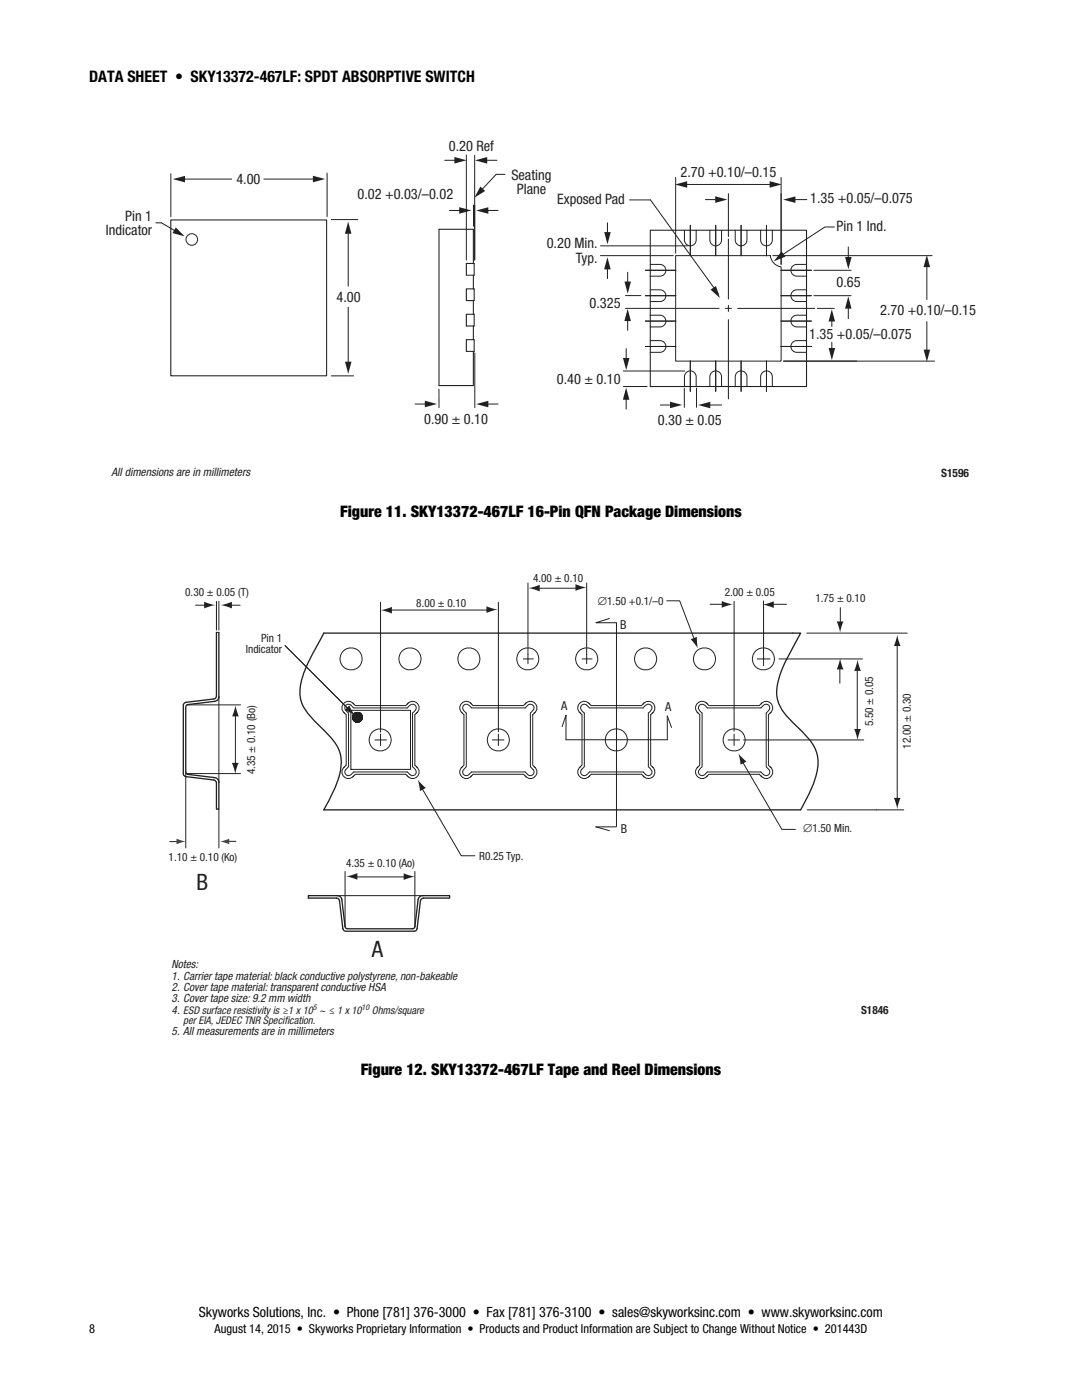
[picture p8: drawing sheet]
<svg xmlns="http://www.w3.org/2000/svg" width="216mm" height="279mm" viewBox="0 0 216 279" stroke-linecap="round" stroke-linejoin="round" font-family="sans-serif">
<g fill="none" stroke="#231f20" stroke-width=".2">
<path d="M32.2 44.5l2.9 1.7"/>
<circle cx="38.3" cy="47.8" r="1.15"/>
</g>
<path d="M35.1 45.4l1.7 1.8-2.4-.7z" fill="#231f20"/>
<path d="M34.1 34.7v8.6M36.5 35.7h9.7M31.1 44.5h1.1" fill="none" stroke="#231f20" stroke-width=".2"/>
<path d="M34.5 35.7l2.4-.6v1.3z" fill="#231f20"/>
<path d="M52.6 35.7h10.3" fill="none" stroke="#231f20" stroke-width=".2"/>
<path d="M62.4 35.1l2.5 .6-2.5 .7z" fill="#231f20"/>
<path d="M69.5 61.3v11.3" fill="none" stroke="#231f20" stroke-width=".2"/>
<path d="M68.8 72.2h1.3l-.6 2.4z" fill="#231f20"/>
<path d="M69.5 46.2v10.9M66.1 75h4.4" fill="none" stroke="#231f20" stroke-width=".2"/>
<path d="M69.5 44.2l.6 2.5h-1.3z" fill="#231f20"/>
<path d="M65.3 34.5v8.8M93.1 30.9v21M94.7 31v20.9M66.1 43.8h5.3M93.1 54.9h1.5M87.6 77.7v3.6M94.7 70.4v10.9M82.8 80.6h2.4" fill="none" stroke="#231f20" stroke-width=".2"/>
<path d="M93.1 54.9v-2.3h1.5v2.3M93.1 57.7h1.5v2.3h-1.5zM94.5 52.6v-6.8h-6.9v31.1h6.9v-6.8M94.5 54.9v2.8M94.5 60v2.7M93.1 62.7h1.5v2.4h-1.5zM93.1 67.8h1.5v2.3h-1.5zM94.5 65.1v2.7" fill="none" stroke="#231f20" stroke-width=".22"/>
<path d="M84.8 80l2.4 .6-2.4 .7z" fill="#231f20"/>
<path d="M97 80.6h2.4" fill="none" stroke="#231f20" stroke-width=".2"/>
<path d="M95 80.6l2.4-.6v1.3z" fill="#231f20"/>
<path d="M89.7 42h2.4M94.7 40.9v11" fill="none" stroke="#231f20" stroke-width=".2"/>
<path d="M91.6 41.3l2.5 .7-2.5 .6z" fill="#231f20"/>
<path d="M88.7 32h2.4" fill="none" stroke="#231f20" stroke-width=".2"/>
<path d="M90.7 31.3l2.4 .7-2.4 .6z" fill="#231f20"/>
<path d="M97 42h2.4" fill="none" stroke="#231f20" stroke-width=".2"/>
<path d="M95 42l2.4-.6v1.3z" fill="#231f20"/>
<path d="M96.8 32h2.4M94.5 40.9v4.2" fill="none" stroke="#231f20" stroke-width=".2"/>
<path d="M94.8 32l2.4-.7v1.4z" fill="#231f20"/>
<path d="M99 34.8l-3 3.2" fill="none" stroke="#231f20" stroke-width=".2"/>
<path d="M95.9 37.2l.9 .9-2.1 1.3z" fill="#231f20"/>
<g fill="none" stroke="#231f20" stroke-width=".2">
<path d="M99 34.8h1.8M125.6 39.9h4.2l13.6 18.8M134.8 35.4v15.1M145.3 38.6v8.6M155.9 35.4v17.4M128.8 59h6.1M128.8 53.9h6.1M129.7 52.8h2a1.17 1.17 0 0 1 1.2 1.1 1.17 1.17 0 0 1-1.2 1.2h-2M129.7 57.8h2a1.17 1.17 0 0 1 1.2 1.2 1.17 1.17 0 0 1-1.2 1.2h-2M134.8 51h18.9a2.47 2.47 0 0 0 2.2 2.3v18.8h-21.1zM136.6 45.9v2a1.17 1.17 0 0 0 1.1 1.2 1.17 1.17 0 0 0 1.2-1.2v-2M137.7 45v6"/>
<path d="M141.6 45.9v2a1.17 1.17 0 0 0 1.2 1.2 1.17 1.17 0 0 0 1.2-1.2v-2M142.8 45v6M145.3 47.7v12M146.7 45.9v2a1.17 1.17 0 0 0 1.2 1.2 1.17 1.17 0 0 0 1.1-1.2v-2M147.9 45v6M151.8 45.9v2a1.17 1.17 0 0 0 1.1 1.2 1.17 1.17 0 0 0 1.2-1.2v-2M152.9 45v6M155.8 59h6.1M155.8 53.9h6.1M160.9 57.8h-1.9a1.17 1.17 0 0 0-1.2 1.2 1.17 1.17 0 0 0 1.2 1.2h1.9M160.9 52.8h-1.9a1.17 1.17 0 0 0-1.2 1.1 1.17 1.17 0 0 0 1.2 1.2h1.9M162.4 59h7.4"/>
<path d="M162.4 53.9h7.4M166.5 45.3h-1.9l-8.9 5.8M124.8 61.5h18.7M128.8 69.1h6.1M128.8 64.1h6.1M129.7 62.9h2a1.17 1.17 0 0 1 1.2 1.2 1.17 1.17 0 0 1-1.2 1.1h-2M129.7 68h2a1.17 1.17 0 0 1 1.2 1.1 1.17 1.17 0 0 1-1.2 1.2h-2M136.5 77.5v3.8M136.6 77.1v-1.9a1.17 1.17 0 0 1 1.1-1.2 1.17 1.17 0 0 1 1.2 1.2v1.9M137.7 72v6.1M139 77.5v3.8M141.6 77.1v-1.9a1.17 1.17 0 0 1 1.2-1.2 1.17 1.17 0 0 1 1.2 1.2v1.9"/>
<path d="M142.8 72v6.1M144.7 61.5h1.3M145.3 60.9v1.3M145.3 63.8v15.8M146.7 77.1v-1.9a1.17 1.17 0 0 1 1.2-1.2 1.17 1.17 0 0 1 1.1 1.2v1.9M147.2 61.5h15.4M147.9 72v6.1M151.8 77.1v-1.9a1.17 1.17 0 0 1 1.1-1.2 1.17 1.17 0 0 1 1.2 1.2v1.9M152.9 72v6.1M155.8 69.1h6.1M155.8 64.1h6.1M160.9 68h-1.9a1.17 1.17 0 0 0-1.2 1.1 1.17 1.17 0 0 0 1.2 1.2h1.9"/>
<path d="M160.9 62.9h-1.9a1.17 1.17 0 0 0-1.2 1.2 1.17 1.17 0 0 0 1.2 1.1h1.9"/>
</g>
<path d="M129.8 45.9h31.1v31.2h-31.1zM129.8 77.1h.1" fill="none" stroke="#231f20" stroke-width=".22"/>
<g fill="#231f20">
<path d="M153.6 36.2l2.4 .6-2.4 .7z"/>
<path d="M155.9 50.2l.8 1-2.3 1z"/>
<path d="M141.8 57.8l1.1-.7 .8 2.4z"/>
</g>
<path d="M136.7 36.8h17.4" fill="none" stroke="#231f20" stroke-width=".2"/>
<path d="M134.7 36.8l2.4-.6v1.3z" fill="#231f20"/>
<path d="M140.8 39.8h2.4" fill="none" stroke="#231f20" stroke-width=".2"/>
<path d="M142.7 39.2l2.4 .6-2.4 .7z" fill="#231f20"/>
<path d="M158.3 39.8h2.7" fill="none" stroke="#231f20" stroke-width=".2"/>
<path d="M156.3 39.8l2.4-.6v1.3z" fill="#231f20"/>
<path d="M131.8 80.8h2.3" fill="none" stroke="#231f20" stroke-width=".2"/>
<path d="M133.7 80.2l2.4 .6-2.4 .7z" fill="#231f20"/>
<path d="M141.3 80.8h2.7" fill="none" stroke="#231f20" stroke-width=".2"/>
<path d="M139.3 80.8l2.4-.6v1.3z" fill="#231f20"/>
<path d="M156.4 72.1h14.6M163.1 61.5h3.4M166 63.7v1.4" fill="none" stroke="#231f20" stroke-width=".2"/>
<path d="M166 61.7l.6 2.5h-1.3z" fill="#231f20"/>
<path d="M166 68.3v1.6" fill="none" stroke="#231f20" stroke-width=".2"/>
<path d="M165.3 69.4h1.3l-.6 2.5z" fill="#231f20"/>
<path d="M169.3 61.1v2.5" fill="none" stroke="#231f20" stroke-width=".2"/>
<path d="M169.3 59.2l.6 2.4h-1.3z" fill="#231f20"/>
<path d="M169.3 49.3v2.4" fill="none" stroke="#231f20" stroke-width=".2"/>
<path d="M168.6 51.3h1.3l-.6 2.4z" fill="#231f20"/>
<path d="M154.2 51h31.8M184.9 52.9v6.9M156.4 72.1h30.1" fill="none" stroke="#231f20" stroke-width=".2"/>
<path d="M184.9 50.9l.7 2.4h-1.3z" fill="#231f20"/>
<path d="M184.9 64.2v6" fill="none" stroke="#231f20" stroke-width=".2"/>
<path d="M184.3 69.8h1.3l-.6 2.4z" fill="#231f20"/>
<path d="M119.8 51h14.5M119.8 49.1h17.5M121.2 44.5v2.3" fill="none" stroke="#231f20" stroke-width=".2"/>
<path d="M120.6 46.3h1.3l-.7 2.5z" fill="#231f20"/>
<path d="M121.2 53.3v2.3" fill="none" stroke="#231f20" stroke-width=".2"/>
<path d="M121.2 51.3l.7 2.5h-1.3z" fill="#231f20"/>
<path d="M125.2 54.3v2.3" fill="none" stroke="#231f20" stroke-width=".2"/>
<path d="M124.6 56.2h1.3l-.6 2.4z" fill="#231f20"/>
<path d="M125.2 63.6v2.3" fill="none" stroke="#231f20" stroke-width=".2"/>
<path d="M125.2 61.6l.7 2.5h-1.3z" fill="#231f20"/>
<path d="M124.9 69.6v2.3" fill="none" stroke="#231f20" stroke-width=".2"/>
<path d="M124.3 71.4h1.3l-.6 2.5z" fill="#231f20"/>
<path d="M124.9 79.3v2.3" fill="none" stroke="#231f20" stroke-width=".2"/>
<path d="M124.9 77.3l.7 2.5h-1.3z" fill="#231f20"/>
<g fill="none" stroke="#231f20" stroke-width=".2">
<path d="M124.8 59h3.1M124.4 74h12.2M124.4 77.1h4.7M105.3 116.4v16.1M106.9 117.4h8.3M117.1 116.4v16.1M152.4 119.9v12.9M43.2 126.2h.5M43.2 120v5.8M43.7 120v5.8M43.7 139.1v17M75.9 120.2v25.9"/>
<path d="M78 121.8h19.6M99.4 120.2v25.9M104.4 131.5h2M116.2 131.5h1.9M146.5 120v25.9M151.1 131.5h2.6M155.5 131.5h16.6M158.2 126.4h.1M161 126.4h20M171.1 133.9v12.2M179 128.1v31.5M37.1 154.1v15.1"/>
<path d="M37.2 154.4h10.8M37.3 140.7h10.7M68.6 142.1l.5 .5v10.1l-.5 .5M68.8 153a1.31 1.31 0 0 0-.2 2 1.31 1.31 0 0 0 2-.2M69 140.8l.4-.2h.5l.7 .7h10.7a1.13 1.13 0 0 1 1.5-.5 1.01 1.01 0 0 1-.5 1.5v10.7a1.13 1.13 0 0 1 .5 1.6 .73 .73 0 0 1-1 0l-.5-.5h-10.7l-.5 .5a.73 .73 0 0 1-1.1 0 .73 .73 0 0 1 0-1l.5-.6v-10.7a1.13 1.13 0 0 1-.5-1.5zM70 141.8h11.9v11.7h-11.9zM70 153.5h.1M70.3 143.2l1.1-1zM70.4 140.3l.5 .5h10.1l.5-.5M70.6 140.5a1.31 1.31 0 0 0-2-.1 1.31 1.31 0 0 0 .2 2M70.7 142.4l-.1 .1M70.7 142.4l-.2 .2"/>
<path d="M70.9 142.3l-.5 .4M70.9 142.3l-.5 .5M71 142.2l-.6 .7M71.1 142.2l-.7 .7M71.1 142.2l-.7 .8zM71.1 142.2l-.7 .8M71.2 142.2l-.8 .8zM71.2 142.2l-.8 .8M71.2 142.2l-.8 .9zM71.2 144.1l1.1-1-1 1M71.3 142.2l-1 .9 1-.9M71.3 142.2l-1 .9"/>
<path d="M71.3 142.2l-1 .9zM71.3 142.2l-1 1zM71.4 142.2l-1 1zM71.4 144.1l.9-.8zM71.4 142.2l-1 1.1zM71.5 142.2l-1.1 1.1zM71.5 142.2l-1.1 1.1M71.5 142.2l-1.1 1.2zM71.6 142.2l-1.2 1.2M71.6 142.2l-1.2 1.2zM71.6 142.2l-1.2 1.3 1.3-1.2M71.6 142.2l-1.2 1.3z"/>
<path d="M71.7 142.3l-1.3 1.2zM71.7 142.3l-1.3 1.2M71.7 142.3l-1.3 1.3M71.7 142.3l-1.3 1.3zM71.7 142.3l-1.3 1.3 1.4-1.3M71.8 144l.4-.4-.4 .4M71.8 142.3l-1.3 1.3zM71.8 142.3l-1.3 1.4M71.9 142.4l-1.4 1.3 1.4-1.3M71.9 142.3l-1.4 1.4zM71.9 142.4l-1.3 1.4zM71.9 142.4l-1.4 1.4"/>
<path d="M71.9 142.4l-1.3 1.4M72 142.4l-1.4 1.4M72 142.5l-1.4 1.3zM72 142.5l-1.4 1.4zM72 142.5l-1.3 1.4zM72.1 142.5l-1.4 1.4zM72.1 142.6l-1.4 1.3zM72.1 143.8l-.2 .1M72.1 142.6l-1.3 1.4 1.3-1.4M72.1 142.6l-1.3 1.4zM72.2 142.7l-1.4 1.3zM72.2 142.7l-1.3 1.3"/>
<path d="M72.2 143.6l-.5 .5M72.2 142.8l-1.3 1.3zM72.2 142.8l-1.2 1.3zM72.2 142.9l-1.2 1.2zM72.2 142.8l-1.2 1.3M72.3 143.4l-.7 .7zM72.3 143.4l-.7 .7M72.3 142.9l-1.3 1.2M72.3 142.9l-1.2 1.2zM72.3 143l-1.1 1.1zM72.3 143.1l-1.1 1zM72.3 143.3l-.8 .8 .8-.7"/>
<path d="M72.3 143.3l-.8 .8zM72.3 143.2l-.9 .9zM72.3 143l-1.2 1.1zM72.3 143l-1.2 1.1M72.3 143.2l-.9 .9 .9-.9M72.3 143.2l-.9 .9M72.3 143.1l-1 1zM72.3 143.2l-1 .9zM74.8 147.7h2.3M75.9 146.5v2.3M81.2 140.5a1.31 1.31 0 0 1 2-.1 1.31 1.31 0 0 1-.1 2M81.5 155.1l-.5-.6h-10.1l-.5 .6"/>
<path d="M83.1 153a1.31 1.31 0 0 1 .1 2 1.31 1.31 0 0 1-2-.2M83.3 142.1l-.5 .5v10.1l.5 .5M92.1 142.1l.5 .5v10.1l-.5 .5M92.3 153a1.31 1.31 0 0 0-.2 2 1.31 1.31 0 0 0 2-.2M92.5 140.8a1.01 1.01 0 0 1 1.6 .5h10.7l.5-.5a.77 .77 0 0 1 1.2 .1 .77 .77 0 0 1-.4 1.2l-.3 .2v10.7l.5 .6a.73 .73 0 0 1 0 1 .73 .73 0 0 1-1 0l-.5-.5h-10.7l-.5 .5a.77 .77 0 0 1-1.2-.2 .77 .77 0 0 1 .4-1.1l.2-.3v-10.7a1.15 1.15 0 0 1-.5-1.5zM94.1 140.5a1.31 1.31 0 0 0-2-.1 1.31 1.31 0 0 0 .2 2M98.3 147.7h2.3M99.4 146.5v2.3M104.8 140.5a1.31 1.31 0 0 1 2-.1 1.31 1.31 0 0 1-.2 2M105 155.1l-.5-.6h-10.1l-.5 .6M105 140.3l-.5 .5h-10.1l-.5-.5M106.6 153a1.31 1.31 0 0 1 .2 2 1.31 1.31 0 0 1-2-.2"/>
<path d="M106.8 142.1l-.5 .5v10.1l.5 .5M115.6 142.1l.5 .5v10.1l-.5 .5M115.8 153a1.31 1.31 0 0 0-.1 2 1.31 1.31 0 0 0 2-.2M116.1 140.8l.4-.2h.4l.7 .7h10.7a.93 .93 0 0 1 .9-.7 .93 .93 0 0 1 .9 .5 1.42 1.42 0 0 1-.7 1.2v10.7a1.15 1.15 0 0 1 .5 1.6 .75 .75 0 0 1-1.1 0l-.5-.5h-10.7l-.5 .5a.73 .73 0 0 1-1 0 .73 .73 0 0 1 0-1l.5-.6v-10.7a1.14 1.14 0 0 1-.5-1.5zM117.4 155.1l.6-.6h10l.5 .6M117.4 140.3l.6 .5h10l.5-.5M117.7 140.5a1.31 1.31 0 0 0-2-.1 1.31 1.31 0 0 0 .1 2M128.3 140.5a1.31 1.31 0 0 1 2-.2 1.31 1.31 0 0 1-.2 2.1M130.1 153a1.31 1.31 0 0 1 .2 2 1.31 1.31 0 0 1-2-.2M130.4 142.1l-.6 .5v10.1l.6 .5M139.1 142.1l.5 .5v10.1l-.5 .5M139.3 153a1.31 1.31 0 0 0-.1 2 1.31 1.31 0 0 0 2-.2"/>
<path d="M139.6 140.8a1 1 0 0 1 1.5 .5h10.7l.6-.5a.77 .77 0 0 1 1.1 .1 .77 .77 0 0 1-.4 1.1l-.2 .3v10.7l.5 .6a.73 .73 0 0 1 0 1 .73 .73 0 0 1-1 0l-.6-.5h-10.7l-.5 .5a.79 .79 0 0 1-1.2-.2 .79 .79 0 0 1 .5-1.2l.2-.2v-10.7a1.15 1.15 0 0 1-.5-1.5zM140.9 140.3l.6 .5h10l.5-.5M140.9 155.1l.6-.6h10l.5 .6M141.2 140.5a1.31 1.31 0 0 0-2-.1 1.31 1.31 0 0 0 .1 2M145.3 147.7h2.3M146.5 146.5v2.3M148.4 147.7h23.9M151.8 140.5a1.31 1.31 0 0 1 2-.1 1.31 1.31 0 0 1-.2 2M153.6 153a1.31 1.31 0 0 1 .2 2 1.31 1.31 0 0 1-2-.2M153.9 142.1l-.6 .5v10.1l.6 .5M43.7 161.5v7.7M67.3 178.7h17"/>
<path d="M68.9 173.9v11M70.4 175h10.6M82.8 173.9v11M161.1 161.6h19.2"/>
<circle cx="70.1" cy="131.5" r="2.21"/>
<circle cx="81.8" cy="131.5" r="2.21"/>
<circle cx="93.6" cy="131.5" r="2.2"/>
<circle cx="105.3" cy="131.5" r="2.2"/>
<circle cx="117.1" cy="131.5" r="2.21"/>
<circle cx="128.8" cy="131.5" r="2.21"/>
<circle cx="140.6" cy="131.5" r="2.2"/>
<circle cx="152.3" cy="131.5" r="2.2"/>
<circle cx="71.3" cy="143.2" r=".98"/>
<circle cx="75.9" cy="147.7" r="2.21"/>
<circle cx="99.4" cy="147.7" r="2.21"/>
<circle cx="123" cy="147.7" r="2.21"/>
<circle cx="146.5" cy="147.7" r="2.21"/>
</g>
<path d="M34.1 43.9h31.1v31.1h-31.1z" fill="none" stroke="#231f20" stroke-width=".22"/>
<path d="M43.2 126.2v12.9l-.2 .3-.3 .1-5.6 .7-.4 .3-.1 .3v13.6l.1 .3 .4 .3 5.8 .8 .3 .5v5.2h.5v-5.4a.91 .91 0 0 0-.8-.9l-5.4-.7-.4-.3v-13.1l.1-.3 .3-.2 5.4-.6a.91 .91 0 0 0 .8-.9v-12.9M64.6 126.4h95.2l-.5 .9a31.5 31.5 0 0 0-4.2 9.7 6.8 6.8 0 0 0 2.1 6.2l2.4 2.4a9.6 9.6 0 0 1 3.6 6.3 19.8 19.8 0 0 1-3 8.9l-.4 .8h-95.2a21.9 21.9 0 0 0 3.5-9.4 7.6 7.6 0 0 0-2.8-5.8l-2.3-2.3a8.9 8.9 0 0 1-3.1-5.5 16 16 0 0 1 2.5-8.2zM61.5 178.7h5.8l.6 .3 .3 .6 .7 5.3 .1 .3 .3 .2 13.2-.1 .3-.4 .6-5.3 .3-.6 .6-.3h5.4v.5h-5.2l-.5 .3-.8 5.8-.3 .5h-13.9h-.3l-.3-.5-.8-5.8-.5-.3h-5.6z" fill="none" stroke="#231f20" stroke-width=".26"/>
<g fill="#231f20">
<path d="M147.3 150.3l1.7 1.7-1.2 .6z"/>
<path d="M97.1 121l2.2 .7-2.2 .6z"/>
<path d="M76 121.8l2.2-.7v1.3z"/>
<path d="M69.7 140.8l1.1 2-2-1.1z"/>
<path d="M114.8 116.6l2.3 .7-2.3 .6z"/>
<path d="M105.5 117.4l2.2-.7v1.3z"/>
<path d="M144 120l2.3 .6-2.3 .7z"/>
<path d="M152.2 120.7l2.2-.7v1.3z"/>
<path d="M46.3 152.2h1.3l-.7 2.3z"/>
<path d="M47 140.7l.7 2.3h-1.4z"/>
<path d="M80.6 174.3l2.2 .7-2.2 .6z"/>
<path d="M69.1 174.9l2.2-.7v1.4z"/>
<path d="M171.1 131.7l.7 2.2h-1.4z"/>
<path d="M179 126.7l.7 2.2h-1.3z"/>
<path d="M170.4 145.5h1.4l-.7 2.2z"/>
<path d="M44 120.8l2.3-.7v1.3z"/>
<path d="M40.7 120.1l2.3 .7-2.3 .6z"/>
<path d="M178.4 159.2h1.3l-.7 2.3z"/>
<path d="M167 124h1.3l-.7 2.3z"/>
<path d="M137.8 127.6l1.3-.5 .2 2.3z"/>
</g>
<path d="M39 120.8h2.7M45.2 120.8h2.7M121.6 123.4l-2.7 .9h4.1v40.6M47 142.4v10.3M112.2 145l.7-2.3v4.9h20.2v-4.7l.9 2.3M123 165h-4.1l2.7 .8" fill="none" stroke="#231f20" stroke-width=".2"/>
<path d="M56.9 128.8l13.3 13.4z" fill="#231f20"/>
<path d="M56.9 128.8l13.3 13.4M141.7 120.6h3.2M153.8 120.6h3.1M167.7 121.3v3.1" fill="none" stroke="#231f20" stroke-width=".2"/>
<path d="M167.6 131.4l.7 2.2h-1.3z" fill="#231f20"/>
<path d="M133 119.9h2.6l3.4 8.8M167.6 133.2v3.2M148.2 152l7.8 13.5h2.7" fill="none" stroke="#231f20" stroke-width=".2"/>
<path d="M83.3 155.6l1.7 1.6-1.2 .7z" fill="#231f20"/>
<path d="M84.2 157.3l7.8 13.5h2.7M45.3 167.9h1.8" fill="none" stroke="#231f20" stroke-width=".2"/>
<path d="M43.9 167.9l1.8-.5v1.1z" fill="#454647"/>
<path d="M33.9 167.9l1.7 .1" fill="none" stroke="#231f20" stroke-width=".2"/>
<path d="M35.2 167.4l1.9 .5-1.9 .6z" fill="#454647"/>
<g font-size="4.5" fill="#231f20">
<text x="39.2" y="177.7">B</text>
<text x="74.2" y="191">A</text>
</g>
<g font-size="3.2">
<text x="17.8" y="16.4">DATA SHEET • SKY13372-467LF: SPDT ABSORPTIVE SWITCH</text>
<text x="67.9" y="103.1">Figure 11. SKY13372-467LF 16-Pin QFN Package Dimensions</text>
<text x="72" y="214.4">Figure 12. SKY13372-467LF Tape and Reel Dimensions</text>
</g>
<g font-size="2.9" fill="#231f20">
<text x="89.6" y="30.1">0.20 Ref</text>
<text x="102" y="35.9">Seating</text>
<text x="135.8" y="35.4">2.70 +0.10/–0.15</text>
<text x="47.2" y="36.8">4.00</text>
<text x="71.3" y="39.8">0.02 +0.03/–0.02</text>
<text x="103.1" y="38.7">Plane</text>
<text x="111.2" y="40.7">Exposed Pad</text>
<text x="161.7" y="40.5">1.35 +0.05/–0.075</text>
<text x="21.1" y="47">Indicator</text>
<text x="25" y="44.1">Pin 1</text>
<text x="166.9" y="46.1">Pin 1 Ind.</text>
<text x="109.1" y="49.5">0.20 Min.</text>
<text x="114.9" y="52.4">Typ.</text>
<text x="166.9" y="57.4">0.65</text>
<text x="67.2" y="60.4">4.00</text>
<text x="117.7" y="61.5">0.325</text>
<text x="175.6" y="62.8">2.70 +0.10/–0.15</text>
<text x="161.5" y="67.7">1.35 +0.05/–0.075</text>
<text x="111.1" y="76.7">0.40 ± 0.10</text>
<text x="84.6" y="84.7">0.90 ± 0.10</text>
<text x="131.3" y="84.9">0.30 ± 0.05</text>
</g>
<text font-size="2.8" x="39.7" y="262.8">Skyworks Solutions, Inc. • Phone [781] 376-3000 • Fax [781] 376-3100 • sales@skyworksinc.com • www.skyworksinc.com</text>
<g font-size="2.5" fill="#231f20">
<text x="123.8" y="125.4">B</text>
<text x="112" y="141.7">A</text>
<text x="132.7" y="141.9">A</text>
<text x="123.9" y="166.2">B</text>
</g>
<g font-size="2.5">
<text x="17.8" y="266.1">8</text>
<text x="42.8" y="266.1">August 14, 2015 • Skyworks Proprietary Information • Products and Product Information are Subject to Change Without Notice • 201443D</text>
</g>
<g font-size="2.3" fill="#231f20">
<text x="22.2" y="95">All dimensions are in millimeters</text>
<text x="187.8" y="95.3">S1596</text>
<text x="37" y="119">0.30 ± 0.05 (T)</text>
<text x="106.4" y="116.2">4.00 ± 0.10</text>
<text x="144.6" y="119">2.00 ± 0.05</text>
<text x="83.1" y="121.1">8.00 ± 0.10</text>
<text x="119.3" y="120.8">∅1.50 +0.1/–0</text>
<text x="162.7" y="120.2">1.75 ± 0.10</text>
<text x="49.1" y="130.3">Indicator</text>
<text x="52.1" y="128">Pin 1</text>
<text x="174.3" y="144.9" transform="rotate(-90 174.3 144.9)">5.50 ± 0.05</text>
<text x="181.7" y="149.4" transform="rotate(-90 181.7 149.4)">12.00 ± 0.30</text>
<text x="50.9" y="154.5" transform="rotate(-90 50.9 154.5)">4.35 ± 0.10 (Bo)</text>
<text x="160.3" y="166.1">∅1.50 Min.</text>
<text x="33.7" y="171.9">1.10 ± 0.10 (Ko)</text>
<text x="69.1" y="173">4.35 ± 0.10 (Ao)</text>
<text x="95.6" y="171.5">R0.25 Typ.</text>
<text x="34.3" y="193.3">Notes:</text>
<text x="34.3" y="195.5">1. Carrier tape material: black conductive polystyrene, non-bakeable</text>
<text x="34.3" y="197.8">2. Cover tape material: transparent conductive HSA</text>
<text x="34.3" y="200">3. Cover tape size: 9.2 mm width</text>
<text x="34.3" y="202.3">4. ESD surface resistivity is ≥1 x 10 ~ ≤ 1 x 10</text>
<text x="171.8" y="202.3">S1846</text>
<text x="34.3" y="206.7">5. All measurements are in millimeters</text>
</g>
<g font-size="2.1" fill="#231f20">
<text x="74.2" y="202.3">Ohms/square</text>
<text x="36.6" y="204.4">per EIA, JEDEC TNR Specif</text>
<text x="56.7" y="204.4">ication.</text>
</g>
<g font-size="1.6" fill="#231f20">
<text x="62.4" y="201.5">5</text>
<text x="72.2" y="201.5">10</text>
</g>
</svg>
